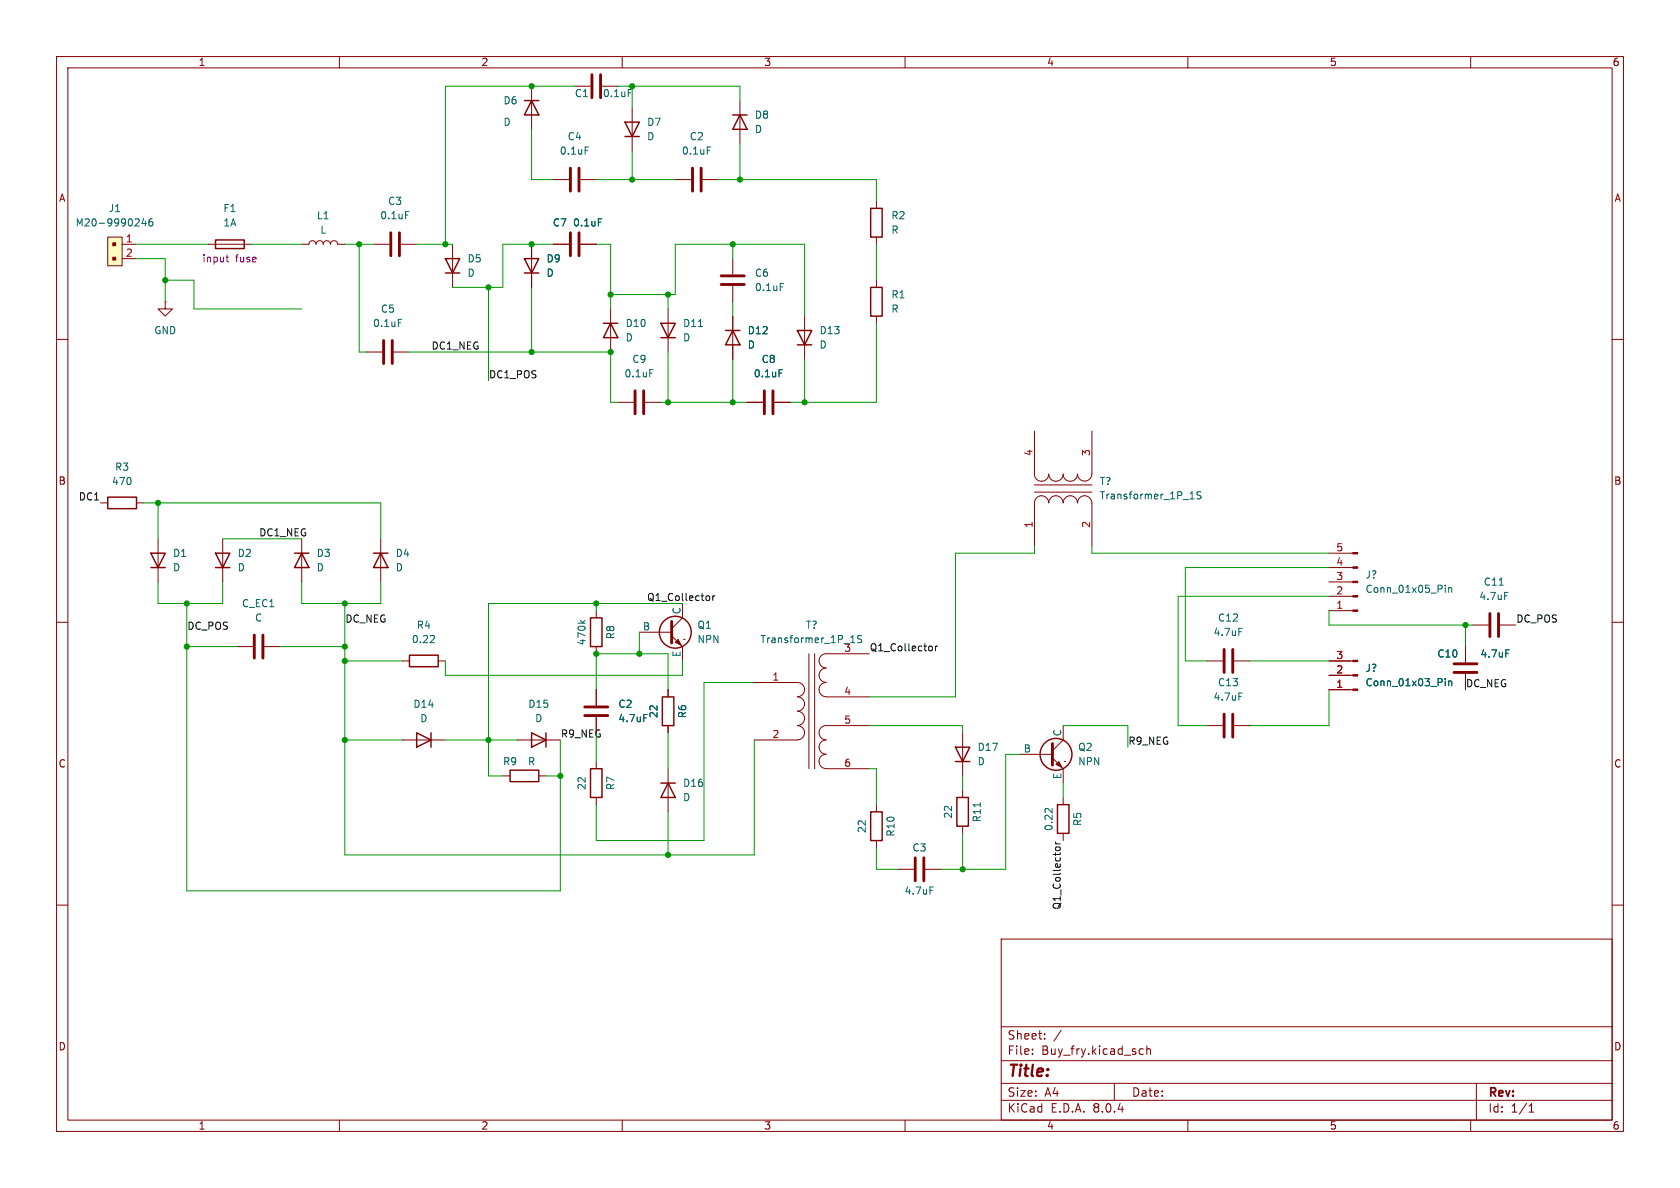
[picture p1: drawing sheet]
<svg xmlns="http://www.w3.org/2000/svg" width="297mm" height="210mm" viewBox="0 0 297 210" stroke-linecap="round" stroke-linejoin="round" font-family="sans-serif">
<g fill="none" stroke="#840000" stroke-width=".18">
<path d="M10 10h277v190h-277zM12 12h273v186h-273zM60 10v2M94 15.2v7.7M101.6 15.2h2.8M106.4 15.2h2.8M110 10v2M111.8 19.1v7.6M130.8 17.8v7.6M160 10v2M210 10v2M260 10v2"/>
<path d="M97.8 31.8h2.8M102.6 31.8h2.8M119.4 31.8h2.8M124.2 31.8h2.8M10 60h2M29.2 53.3v1.3h1.3l-1.3 1.3-1.3-1.3h1.3M29.2 53.3h.1M36.8 43.2h7.6M53.3 43.2h1.3a.64 .64 0 0 1 .6-.7 .64 .64 0 0 1 .7 .7 .64 .64 0 0 1 .6-.7 .64 .64 0 0 1 .6 .7 .64 .64 0 0 1 .7-.7 .64 .64 0 0 1 .6 .7 .64 .64 0 0 1 .7-.7 .64 .64 0 0 1 .6 .7h1.3M80 43.2v7.6M94 43.2v7.6M97.8 43.2h2.8"/>
<path d="M102.6 43.2h2.8M107.9 54.6v7.6M285 60h2M64.8 62.2h2.8M69.6 62.2h2.8M17.8 88.9h1.2M24.1 88.9h1.3M27.9 95.3v7.6M39.4 95.3v7.6M53.3 95.3v7.6M67.3 95.3v7.6M10 110h2"/>
<path d="M41.9 114.3h2.8M46.7 114.3h2.8M71.1 116.8h1.3M77.5 116.8h1.2M143 115.6v20.3M144 115.6v20.3M153.7 115.6h-7.7a1.27 1.27 0 0 0-1.2 1.2 1.27 1.27 0 0 0 1.2 1.3 1.26 1.26 0 0 0-1.2 1.3 1.26 1.26 0 0 0 1.2 1.2M285 110h2M71.1 130.8h7.6M88.9 137.2h1.3M91.4 130.8h7.7M95.2 137.2h1.3"/>
<path d="M133.3 120.7h7.7a1.27 1.27 0 0 1 1.2 1.2 1.27 1.27 0 0 1-1.2 1.3 1.26 1.26 0 0 1 1.2 1.2 1.26 1.26 0 0 1-1.2 1.3M133.3 130.8h7.7M141 125.7a1.27 1.27 0 0 1 1.2 1.3 1.27 1.27 0 0 1-1.2 1.3 1.26 1.26 0 0 1 1.2 1.2 1.26 1.26 0 0 1-1.2 1.3M146 130.8a1.27 1.27 0 0 0-1.2 1.3 1.27 1.27 0 0 0 1.2 1.3 1.26 1.26 0 0 0-1.2 1.2 1.26 1.26 0 0 0 1.2 1.3M146 120.7a1.26 1.26 0 0 0-1.2 1.2 1.26 1.26 0 0 0 1.2 1.3h7.7M146 135.9h7.7M153.7 128.3h-7.7a1.26 1.26 0 0 0-1.2 1.2 1.26 1.26 0 0 0 1.2 1.3M170.2 129.5v7.7M170.2 139.7v1.3M10 160h2M154.9 142.2v1.3M154.9 148.6v1.3"/>
<path d="M158.7 153.7h2.8M163.6 153.7h2.8M170.2 146.1v1.2M188 141v1.2M188 147.3v1.3M285 160h2M177 166h108v32h-108zM60 198v2M110 198v2M160 198v2M177 194.5h108M177 191.5h108"/>
<path d="M177 187.5h108M177 181.5h108M182.5 186.3v.1M182.5 185.5v.1M184.7 183.6v.1M184.7 182.8v.1M187.6 182.1l-1.3 2M197 191.5v3M201.5 186.3h.6M201.5 185.5h.6M202.7 185.5l.3-.1 .3 .1 .1 .9M202.7 184.9v1.5"/>
<path d="M210 198v2M260 198v2M261 191.5v6.5M270.3 196.6h.9M270.3 195.5l.4-.4v1.5"/>
</g>
<g fill="none" stroke="#840000" stroke-width=".51">
<path d="M104.6 13.2v4.1M106.2 13.2v4.1M100.8 29.7v4.1M102.4 29.7v4.1M122.4 29.7v4.1M124 29.7v4.1M100.8 41.1v4.1M102.4 41.1v4.1M67.8 60.2v4.1M69.3 60.2v4.1M45 112.3v4M46.5 112.3v4"/>
<path d="M161.8 151.6v4.1M163.3 151.6v4.1"/>
</g>
<path d="M111.1 15.8h.6M103.4 26h.6M105.8 38.7h.6M125 26h.6M70.4 56.5h.6M76.7 112.4l.1 .2-.1 .3-.7 .7h.8M150.4 113.6h.7M152.3 112.4l-.4-.1-.3 .3 .1 .3 .6 .2v.4l-.2 .1-.5-.1M164.4 156.8h.6M173.3 141.9v.7M186 142.9v.8l-.7-.7-.3-.1-.2 .1" fill="none" stroke="#006464" stroke-width=".18"/>
<g fill="none" stroke="#840000" stroke-width=".25">
<path d="M92.7 17.8h2.5M94 17.8l1.2 2.5h-2.5zM110.5 21.6h2.5l-1.2 2.5zM110.5 24.1h2.5M129.5 20.3h2.6M130.8 20.3l1.3 2.6h-2.6zM38.1 42.4h5.1v1.5h-5.1zM78.7 45.7h2.6l-1.3 2.6zM78.7 48.3h2.6M92.7 45.7h2.5l-1.2 2.6zM92.7 48.3h2.5M106.7 57.2h2.5"/>
<path d="M107.9 57.2l1.3 2.5h-2.5zM19 87.9h5.1v2h-5.1zM26.7 97.8h2.5l-1.3 2.5zM38.1 97.8h2.5l-1.2 2.5zM52.1 97.8h2.5M53.3 97.8l1.3 2.5h-2.5zM66 97.8h2.6M67.3 97.8l1.3 2.5h-2.6zM26.7 100.3h2.5M38.1 100.3h2.5M72.4 115.8h5.1v2.1h-5.1zM73.7 129.5l2.5 1.3-2.5 1.3z"/>
<path d="M76.2 129.5v2.6M90.2 136.1h5v2.1h-5zM94 129.5l2.5 1.3-2.5 1.3zM96.5 129.5v2.6M168.9 132.1h2.5l-1.2 2.5zM168.9 134.6h2.5M153.9 143.5h2.1v5.1h-2.1zM169.2 141h2v5.1h-2zM186.9 142.2h2.1v5.1h-2.1z"/>
</g>
<path d="M39.9 45.5h.5M40.1 45v1.1l.3 .2" fill="none" stroke="#840084" stroke-width=".18"/>
<path d="M19 41.9h2.6v5.1h-2.6z" fill="#ffffc2"/>
<g fill="none" stroke="#840000" stroke-width=".18">
<path d="M154.9 35.6v1.2M19 41.9h2.6v5.1h-2.6zM21.6 43.2h2.5M21.6 45.7h2.5M66 43.2h2.8M70.9 43.2h2.8M94 43.2v2.5M94 48.3v2.5M97.8 43.2h2.8M102.6 43.2h2.8M118.1 54.6v7.6M129.5 45.7v2.8"/>
<path d="M129.5 50.5v2.8M129.5 55.9v7.6M142.2 55.9v7.6M154.9 41.9v1.3M154.9 49.5v1.3M154.9 55.9v1.3M109.2 71.1h2.8M114 71.1h2.8M132.1 71.1h2.8M136.9 71.1h2.8M182.9 76.2v7.6a1.27 1.27 0 0 0 1.2 1.3 1.27 1.27 0 0 0 1.3-1.3 1.26 1.26 0 0 0 1.3 1.3 1.26 1.26 0 0 0 1.2-1.3M193 76.2v7.6"/>
<path d="M182.9 87h10.1M182.9 85.7h10.1M187.9 88.9a1.26 1.26 0 0 0-1.2-1.3 1.26 1.26 0 0 0-1.3 1.3 1.27 1.27 0 0 0-1.3-1.3 1.27 1.27 0 0 0-1.2 1.3v7.6M188 88.9a1.27 1.27 0 0 1 1.2-1.3 1.27 1.27 0 0 1 1.3 1.3 1.26 1.26 0 0 1 1.3-1.3 1.26 1.26 0 0 1 1.2 1.3M188 83.8a1.26 1.26 0 0 0 1.2 1.3 1.26 1.26 0 0 0 1.3-1.3M190.5 83.8a1.26 1.26 0 0 0 1.3 1.2 1.26 1.26 0 0 0 1.2-1.2M193 88.9v7.6M234.9 97.8h4.3M105.4 108v1.2M105.4 114.3v1.3M113 111.8h5.7M118.7 112.4l1.9 1.9v2.5"/>
<path d="M120.6 106.7v2.5l-1.9 1.9M120.9 113h.1M213.4 116.8h2.8M218.2 116.8h2.8M234.9 116.8h4.3M234.9 119.4h4.3M234.9 100.3h4.3M234.9 102.9h4.3M234.9 105.4h4.3M234.9 108h4.3M259.1 114.3v2.8M259.1 119.1v2.8"/>
<path d="M260.3 110.5h2.8M265.2 110.5h2.8M105.4 121.9v2.8M105.4 126.7v2.8M105.4 134.6v1.3M118.1 121.9v1.3M118.1 128.3v1.2M118.1 135.9v7.6M180.3 133.4h5.8M186.1 134l1.9 1.9v2.5M188 128.3v2.5l-1.9 1.9M188.2 134.6h.1"/>
<path d="M213.4 128.3h2.8M218.2 128.3h2.8M234.9 121.9h4.3M105.4 141v1.2"/>
</g>
<g fill="#840000" stroke="#840000" stroke-width=".18">
<path d="M19.9 42.9h.5v.5h-.5z"/>
<path d="M19.9 45.5h.5v.5h-.5z"/>
<path d="M119.4 113.5l.5-.5 .5 1z"/>
<path d="M239.2 116.7h.8v.3h-.8z"/>
<path d="M239.2 119.3h.8v.2h-.8z"/>
<path d="M239.2 121.8h.8v.2h-.8z"/>
<path d="M239.2 97.7h.8v.2h-.8z"/>
<path d="M239.2 100.2h.8v.3h-.8z"/>
<path d="M239.2 102.7h.8v.3h-.8z"/>
<path d="M239.2 105.3h.8v.2h-.8z"/>
<path d="M239.2 107.8h.8v.3h-.8z"/>
<path d="M186.7 135.1l.5-.5 .5 1z"/>
</g>
<g fill="none" stroke="#006464" stroke-width=".18">
<path d="M25.4 38.6l-.3 .9h.8M25.7 39.1v.8M26.9 38.7h-.4a.85 .85 0 0 0 0 1.2l.5-.1v-.4l-.2-.2h-.4l-.1 .2M71.7 37.4h.6M105.8 38.7h.6M123.5 57.7h.7M137.9 50.1h.6M114.9 65.3h.6M137.7 65.3h.6M210.4 88.2h.7M212.3 87l-.5-.1-.1 .1v.4l.5 .3 .1 .3-.2 .2-.5-.1M102.6 109.7l.5 .5"/>
<path d="M103.4 109.7l-.4 .3M219 111.1h.6M255.5 103.4v.2M255.5 103.9v.8M255.5 120v.1M256.1 103.9v.8M256.1 104l.2-.1h.3l.1 .8M265 103.4h.8M266 104.7h.6M266.2 114.9h.6M113.8 126.3h.6M219 122.5h.6"/>
<path d="M255.5 120.4v.8M256.1 120.4v.8M256.1 120.5l.2-.1h.3l.1 .8"/>
</g>
<g fill="none" stroke="#840000" stroke-width=".51">
<path d="M69.1 41.1v4.1M70.6 41.1v4.1M127.5 50.3h4.1M127.5 48.8h4.1M112.3 69.1v4.1M113.8 69.1v4.1M135.1 69.1v4.1M136.7 69.1v4.1M118.7 109.9v3.8M216.4 114.8v4.1M217.9 114.8v4.1M257 118.9h4.1"/>
<path d="M257 117.3h4.1M263.4 108.5v4M264.9 108.5v4M103.4 125h4M103.4 126.5h4M186.1 131.4v3.9M216.4 126.2v4.1M217.9 126.2v4.1"/>
</g>
<g fill="none" stroke="#840000" stroke-width=".25">
<path d="M153.9 36.8h2.1v5.1h-2.1zM116.8 57.2h2.6l-1.3 2.5zM116.8 59.7h2.6M128.3 58.4h2.5M129.5 58.4l1.3 2.6h-2.5zM141 58.4h2.5l-1.3 2.6zM153.9 50.8h2.1v5.1h-2.1zM141 61h2.5M104.4 109.2h2v5.1h-2zM104.4 135.9h2v5.1h-2zM116.8 138.4h2.6M117.1 123.2h2v5.1h-2z"/>
<path d="M118.1 138.4l1.3 2.6h-2.6z"/>
<circle cx="119.4" cy="111.8" r="2.82"/>
<circle cx="186.7" cy="133.3" r="2.82"/>
</g>
<path d="M125.2 105.3l.3 .3v.3l-.3 .3M126 105.3v.9M126.4 105.3l-.4 .3M164.6 114.2l.2 .3v.3l-.2 .3M165.4 114.2v.9M165.7 114.2l-.3 .3M186.6 150l.2-.3h.4l.2 .3M186.6 149.2h.8M186.6 148.8l.2 .4" fill="none" stroke="#0f0f0f" stroke-width=".18"/>
<g fill="none" stroke="#009600" stroke-width=".18">
<path d="M101.6 15.2h-22.9v28M109.2 15.2h21.6v2.6M111.8 15.2v3.9M94 22.9v8.9h3.8M105.4 31.8h14M111.8 26.7v5.1M127 31.8h27.9v3.8M130.8 25.4v6.4M24.1 43.2h12.7M24.1 45.7h5.1v7.6M29.2 49.5h5.1v5.1h19M44.4 43.2h8.9"/>
<path d="M61 43.2h5M63.5 43.2v19h1.3M73.7 43.2h6.3M86.4 50.8v16.5M94 50.8v11.4M97.8 43.2h-8.9v7.6h-8.9M105.4 43.2h2.5v11.4M107.9 52.1h11.5v-8.9h22.8v12.7M118.1 52.1v2.5M129.5 43.2v2.5M129.5 53.3v2.6M154.9 57.2v13.9h-15.2"/>
<path d="M154.9 43.2v6.3M72.4 62.2h35.5v8.9h1.3M116.8 71.1h15.3M118.1 62.2v8.9M129.5 63.5v7.6M142.2 63.5v7.6M25.4 88.9h41.9v6.4M27.9 88.9v6.4M39.4 95.3h13.9M182.9 96.5v1.3h-14v25.4h-15.2M193 96.5v1.3h41.9M27.9 102.9v3.8h11.5v-3.8"/>
<path d="M33 106.7v50.8h66.1v-26.7M33 114.3h8.9M49.5 114.3h11.5M53.3 102.9v3.8h14v-3.8M61 106.7v44.4h72.3v-20.3M61 116.8h10.1M78.7 116.8v2.6h41.9v-2.6M105.4 106.7v1.3M113 111.8v3.8M120.6 106.7h-34.2v30.5h2.5M221 116.8h13.9M234.9 100.3h-25.4v16.5h3.9"/>
<path d="M234.9 108v2.5h25.4M234.9 105.4h-26.6v22.9h5.1M259.1 110.5v3.8M61 130.8h10.1M78.7 130.8h12.7M96.5 137.2h2.6M105.4 121.9v-6.3h12.7v6.3M105.4 129.5v5.1M118.1 129.5v6.4M133.3 120.7h-8.8v27.9h-19.1v-6.4M153.7 135.9h1.2v6.3M153.7 128.3h16.5v1.2"/>
<path d="M170.2 137.2v2.5M180.3 133.4h-2.5v20.3h-11.4M188 138.4v2.6M188 128.3h11.4v3.8M234.9 121.9v6.4h-13.9M118.1 143.5v7.6M154.9 149.9v3.8h3.8M170.2 147.3v6.4"/>
</g>
<g fill="#009600" stroke="#009600" stroke-width=".18">
<circle cx="94" cy="62.2" r=".46"/>
<circle cx="107.9" cy="62.2" r=".46"/>
<circle cx="118.1" cy="71.1" r=".46"/>
<circle cx="86.4" cy="50.8" r=".46"/>
<circle cx="78.7" cy="43.2" r=".46"/>
<circle cx="94" cy="15.2" r=".46"/>
<circle cx="111.8" cy="15.2" r=".46"/>
<circle cx="111.8" cy="31.8" r=".46"/>
<circle cx="130.8" cy="31.8" r=".46"/>
<circle cx="94" cy="43.2" r=".46"/>
<circle cx="63.5" cy="43.2" r=".46"/>
<circle cx="27.9" cy="88.9" r=".46"/>
<circle cx="29.2" cy="49.5" r=".46"/>
<circle cx="33" cy="106.7" r=".46"/>
<circle cx="33" cy="114.3" r=".46"/>
<circle cx="61" cy="116.8" r=".46"/>
<circle cx="61" cy="130.8" r=".46"/>
<circle cx="61" cy="106.7" r=".46"/>
<circle cx="61" cy="114.3" r=".46"/>
<circle cx="86.4" cy="130.8" r=".46"/>
<circle cx="99.1" cy="137.2" r=".46"/>
<circle cx="105.4" cy="106.7" r=".46"/>
<circle cx="113" cy="115.6" r=".46"/>
<circle cx="105.4" cy="115.6" r=".46"/>
<circle cx="118.1" cy="151.1" r=".46"/>
<circle cx="142.2" cy="71.1" r=".46"/>
<circle cx="129.5" cy="71.1" r=".46"/>
<circle cx="129.5" cy="43.2" r=".46"/>
<circle cx="118.1" cy="52.1" r=".46"/>
<circle cx="107.9" cy="52.1" r=".46"/>
<circle cx="259.1" cy="110.5" r=".46"/>
<circle cx="170.2" cy="153.7" r=".46"/>
</g>
<text font-size="2.8" fill="#840000" x="178" y="190.9">Title:</text>
<g font-size="2.1" fill="#840000">
<text x="178" y="184">Sheet:</text>
<text x="178" y="186.7">File:</text>
<text x="184.1" y="186.7">Buy_fry.kicad_sch</text>
<text x="178" y="196.9">KiCad</text>
<text x="178" y="194.1">Size:</text>
<text x="184.7" y="194.1">A4</text>
<text x="185.7" y="196.9">E.D.A.</text>
<text x="193.3" y="196.9">8.0.4</text>
<text x="200" y="194.1">Date:</text>
<text x="263" y="194.3">Rev:</text>
<text x="263" y="196.9">Id:</text>
<text x="267.1" y="196.9">1/1</text>
</g>
<g font-size="1.8" fill="#840000">
<text x="35" y="11.9">1</text>
<text x="85" y="11.9">2</text>
<text x="135" y="11.9">3</text>
<text x="185" y="11.9">4</text>
<text x="235" y="11.9">5</text>
<text x="285" y="11.9">6</text>
<text x="10.3" y="35.9">A</text>
<text x="285.3" y="35.9">A</text>
<text x="10.3" y="85.9">B</text>
<text x="285.3" y="85.9">B</text>
<text x="10.3" y="135.9">C</text>
<text x="285.3" y="135.9">C</text>
<text x="10.3" y="185.9">D</text>
<text x="285.3" y="185.9">D</text>
<text x="35" y="199.9">1</text>
<text x="85" y="199.9">2</text>
<text x="135" y="199.9">3</text>
<text x="185" y="199.9">4</text>
<text x="235" y="199.9">5</text>
<text x="285" y="199.9">6</text>
</g>
<g font-size="1.8" fill="#006464">
<text x="101.5" y="17.4">C1</text>
<text x="106.5" y="17.4">0.1uF</text>
<text x="88.9" y="18.6">D6</text>
<text x="88.9" y="22.5">D</text>
<text x="114.3" y="22.5">D7</text>
<text x="133.4" y="21.2">D8</text>
<text x="133.4" y="23.7">D</text>
<text x="98.9" y="27.5">0.1uF</text>
<text x="100.3" y="25">C4</text>
<text x="114.3" y="25">D</text>
<text x="120.5" y="27.5">0.1uF</text>
<text x="121.8" y="25">C2</text>
<text x="13.3" y="40.2">M20-9990246</text>
<text x="19.1" y="37.7">J1</text>
<text x="39.4" y="37.7">F1</text>
<text x="39.4" y="40.2">1A</text>
<text x="55.9" y="39">L1</text>
<text x="56.5" y="41.5">L</text>
<text x="67.1" y="39">0.1uF</text>
<text x="68.5" y="36.4">C3</text>
<text x="97.6" y="40.2">C7</text>
<text x="101.2" y="40.2">0.1uF</text>
<text x="157.5" y="39">R2</text>
<text x="157.5" y="41.5">R</text>
<text x="82.6" y="46.6">D5</text>
<text x="96.5" y="46.6">D9</text>
<text x="82.6" y="49.1">D</text>
<text x="96.5" y="49.1">D</text>
<text x="133.4" y="49.1">C6</text>
<text x="133.4" y="51.7">0.1uF</text>
<text x="157.5" y="52.9">R1</text>
<text x="27.2" y="59.3">GND</text>
<text x="65.8" y="58">0.1uF</text>
<text x="67.2" y="55.5">C5</text>
<text x="110.5" y="58">D10</text>
<text x="120.7" y="58">D11</text>
<text x="132.1" y="59.3">D12</text>
<text x="144.8" y="59.3">D13</text>
<text x="157.5" y="55.5">R</text>
<text x="110.5" y="60.6">D</text>
<text x="111.7" y="64.4">C9</text>
<text x="120.7" y="60.6">D</text>
<text x="132.1" y="61.8">D</text>
<text x="134.5" y="64.4">C8</text>
<text x="144.8" y="61.8">D</text>
<text x="110.3" y="66.9">0.1uF</text>
<text x="133.2" y="66.9">0.1uF</text>
<text x="20.2" y="83.4">R3</text>
<text x="19.7" y="86">470</text>
<text x="194.3" y="85.9">T?</text>
<text x="194.3" y="88.5">Transformer_1P_1S</text>
<text x="30.5" y="98.7">D1</text>
<text x="30.5" y="101.2">D</text>
<text x="41.9" y="98.7">D2</text>
<text x="41.9" y="101.2">D</text>
<text x="55.9" y="98.7">D3</text>
<text x="55.9" y="101.2">D</text>
<text x="69.9" y="98.7">D4</text>
<text x="69.9" y="101.2">D</text>
<text x="42.7" y="107.5">C_EC1</text>
<text x="241.3" y="105">Conn_01x05_Pin</text>
<text x="241.3" y="102.5">J?</text>
<text x="261.4" y="106.3">4.7uF</text>
<text x="262.2" y="103.7">C11</text>
<text x="45" y="110.1">C</text>
<text x="72.7" y="113.9">0.22</text>
<text x="73.6" y="111.4">R4</text>
<text x="108.8" y="113.1" transform="rotate(-90 108.8 113.1)">R8</text>
<text x="113.6" y="111.5">B</text>
<text x="120.4" y="108.7" transform="rotate(-90 120.4 108.7)">C</text>
<text x="123.2" y="111.4">Q1</text>
<text x="123.2" y="113.9">NPN</text>
<text x="134.3" y="113.9">Transformer_1P_1S</text>
<text x="142.4" y="111.4">T?</text>
<text x="214.4" y="112.6">4.7uF</text>
<text x="215.2" y="110.1">C12</text>
<text x="103.7" y="114.2" transform="rotate(-90 103.7 114.2)">470k</text>
<text x="120.4" y="116.2" transform="rotate(-90 120.4 116.2)">E</text>
<text x="149.2" y="115.3">3</text>
<text x="241.3" y="119">J?</text>
<text x="254" y="116.4">C10</text>
<text x="261.6" y="116.4">4.7uF</text>
<text x="73" y="125.3">D14</text>
<text x="93.3" y="125.3">D15</text>
<text x="109.2" y="125.3">C2</text>
<text x="214.4" y="124.1">4.7uF</text>
<text x="215.2" y="121.5">C13</text>
<text x="241.3" y="121.5">Conn_01x03_Pin</text>
<text x="74.2" y="127.9">D</text>
<text x="94.5" y="127.9">D</text>
<text x="109.2" y="127.9">4.7uF</text>
<text x="116.4" y="127" transform="rotate(-90 116.4 127)">22</text>
<text x="121.5" y="127.1" transform="rotate(-90 121.5 127.1)">R6</text>
<text x="187.7" y="130.3" transform="rotate(-90 187.7 130.3)">C</text>
<text x="88.8" y="135.5">R9</text>
<text x="93.2" y="135.5">R</text>
<text x="172.7" y="132.9">D17</text>
<text x="172.7" y="135.5">D</text>
<text x="180.9" y="133.1">B</text>
<text x="187.7" y="137.8" transform="rotate(-90 187.7 137.8)">E</text>
<text x="190.5" y="132.9">Q2</text>
<text x="190.5" y="135.5">NPN</text>
<text x="103.7" y="139.7" transform="rotate(-90 103.7 139.7)">22</text>
<text x="108.8" y="139.8" transform="rotate(-90 108.8 139.8)">R7</text>
<text x="120.7" y="139.3">D16</text>
<text x="120.7" y="141.8">D</text>
<text x="153.3" y="147.4" transform="rotate(-90 153.3 147.4)">22</text>
<text x="158.3" y="148" transform="rotate(-90 158.3 148)">R10</text>
<text x="168.5" y="144.8" transform="rotate(-90 168.5 144.8)">22</text>
<text x="173.6" y="145.5" transform="rotate(-90 173.6 145.5)">R11</text>
<text x="186.3" y="147" transform="rotate(-90 186.3 147)">0.22</text>
<text x="191.4" y="146.1" transform="rotate(-90 191.4 146.1)">R5</text>
<text x="161.2" y="150.7">C3</text>
<text x="159.8" y="158.3">4.7uF</text>
</g>
<g font-size="1.8" fill="#a90000">
<text x="22.2" y="42.9">1</text>
<text x="22.2" y="45.5">2</text>
<text x="182.6" y="80.7" transform="rotate(-90 182.6 80.7)">4</text>
<text x="192.8" y="80.7" transform="rotate(-90 192.8 80.7)">3</text>
<text x="182.6" y="93.4" transform="rotate(-90 182.6 93.4)">1</text>
<text x="192.8" y="93.4" transform="rotate(-90 192.8 93.4)">2</text>
<text x="236.1" y="100.1">4</text>
<text x="236.1" y="97.5">5</text>
<text x="236.1" y="107.7">1</text>
<text x="236.1" y="105.2">2</text>
<text x="236.1" y="102.6">3</text>
<text x="236.1" y="119.1">2</text>
<text x="236.1" y="116.6">3</text>
<text x="136.5" y="120.4">1</text>
<text x="149.2" y="122.9">4</text>
<text x="236.1" y="121.7">1</text>
<text x="136.5" y="130.6">2</text>
<text x="149.2" y="128">5</text>
<text x="149.2" y="135.6">6</text>
</g>
<g font-size="1.8" fill="#840084">
<text x="35.7" y="46.6">input</text>
<text x="41.6" y="46.6">fuse</text>
</g>
<g font-size="1.8" fill="#0f0f0f">
<text x="76.2" y="61.9">DC1_NEG</text>
<text x="86.4" y="67">DC1_POS</text>
<text x="13.8" y="88.6">DC1</text>
<text x="45.7" y="94.9">DC1_NEG</text>
<text x="114.3" y="106.3">Q1_Collector</text>
<text x="33" y="111.4">DC_POS</text>
<text x="61" y="110.1">DC_NEG</text>
<text x="268" y="110.1">DC_POS</text>
<text x="153.7" y="115.2">Q1_Collector</text>
<text x="259.1" y="121.6">DC_NEG</text>
<text x="99.1" y="130.5">R9_NEG</text>
<text x="199.4" y="131.7">R9_NEG</text>
<text x="187.6" y="160.9" transform="rotate(-90 187.6 160.9)">Q1_Collector</text>
</g>
</svg>
